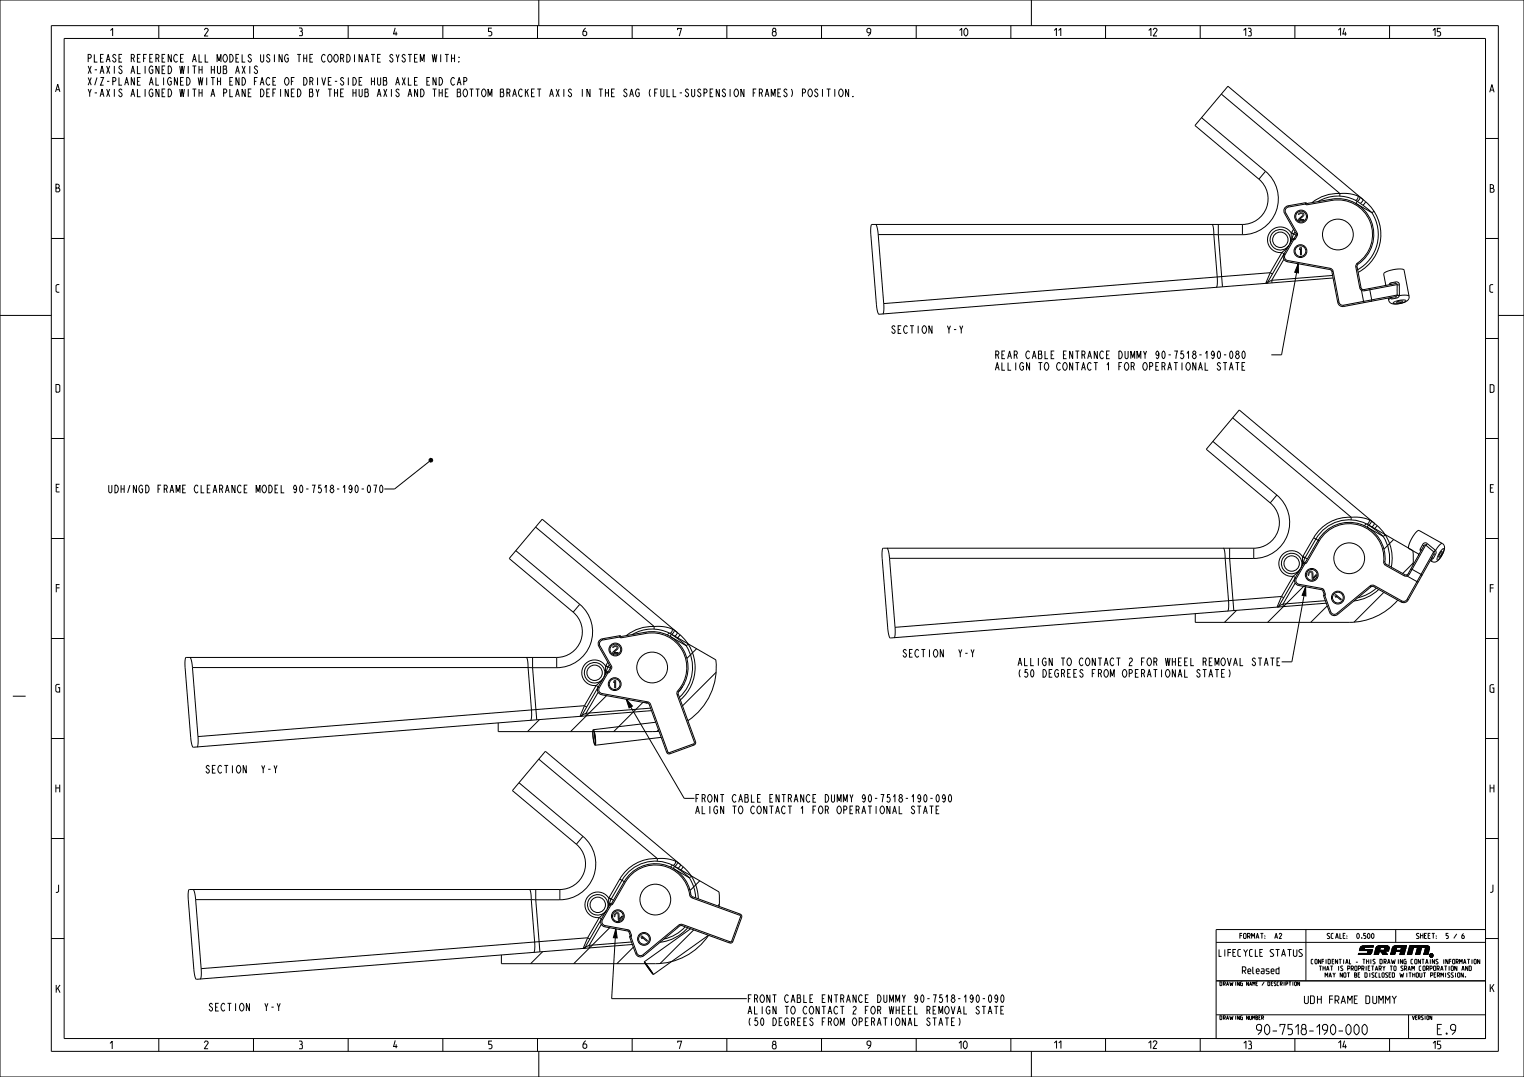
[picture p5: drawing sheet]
<svg xmlns="http://www.w3.org/2000/svg" width="594mm" height="420mm" viewBox="0 0 594 420" stroke-linecap="round" stroke-linejoin="round" font-family="sans-serif">
<g fill="none" stroke="#000" stroke-width=".39">
<path d="M0 0h594v420h-594zM210 0v10M402 0v10M20 10h564v400h-564zM25 15h554v390h-554zM61.9 10v5M98.8 10v5M135.7 10v5M172.6 10v5M209.5 10v5M246.4 10v5M283.3 10v5"/>
<path d="M320.2 10v5M357.1 10v5M394 10v5M430.9 10v5M467.8 10v5M504.7 10v5M541.6 10v5M476 36.7l46.3 38.8M20 54h5M468.3 45.9l25 20.9M579 54h5M490.7 69.9a10 10 0 0 1 2.9 11.1 10 10 0 0 1-9.3 6.5"/>
<path d="M490.7 69.9l-25-21 12.9-15.3 53.6 45M493.3 66.8a14 14 0 0 1 4.1 15.5 14 14 0 0 1-13.1 9.2M493.3 66.8l-2.6 3.1M508.8 79.6l.7 .3M508.8 79.6l-6.7 1.1M508.9 79l.2 .2M508.9 79l-.1 .6M508.9 79l-6.8 1.3M509.1 79.2l.3 .2M509.1 79.2l-.3 .4M509.4 79.4l.1 .5M519 77.7a14 14 0 0 1 15.4 8.5 14 14 0 0 1-5 16.8"/>
<path d="M519 77.7l-9.6 1.7M519 77.7l.1 .5M519.1 78.2a13.5 13.5 0 0 1 14.9 8.2 13.5 13.5 0 0 1-4.9 16.2M519.1 78.2l-9.6 1.7M522.3 75.5a16 16 0 0 0-10.9 3.5M522.3 75.5l3.7 .1 3.3 .9M522.3 75.5l-.1 1M528.2 78.1a15 15 0 0 0-14.5 .5M528.2 78.1l.7 .4M528.9 78.5l1.3 .8M528.9 78.5l-.4 .8 6.2 3.6M529.3 76.5a1.25 1.25 0 0 1-1.1 1.6"/>
<path d="M529.3 76.5l.8 .4M530.1 76.9l.2 .2a.89 .89 0 0 1 .8 1.4l-.9 .8M530.1 76.9l-.3 .9-.9 .7M530.2 79.3l1 .7M532.2 78.6a16.7 16.7 0 0 1-2.8 27.6M532.2 78.6l-1 1.4M20 93h5M341.3 87.5a6.2 6.2 0 0 1 1 4M342.3 91.5l2.1 26.9M342.3 91.5h130.8M472.4 87.5a4.5 4.5 0 0 1 .7 3.6v.4M473.1 91.5l1.4 17.6a3.3 3.3 0 0 1-.4 2.9"/>
<path d="M473.1 91.5h1.8M474.9 91.5h9.4M474.9 91.5l1.6 20.4M474.9 87.5v4M484.3 87.5h-144.5a4.4 4.4 0 0 0-.4 3.7l2.3 28.5a3.3 3.3 0 0 0 .9 2.9l177-14.2M484.3 87.5v4M499.6 98.5l.9 .5M499.6 98.5l-4.5 7.9M500.7 83.2l4.5 8M500.8 99.4l-.4-.3a2 2 0 0 0 1.4 3M500.8 99.4a1.5 1.5 0 0 0 1.1 2.2M501.1 83l-.4 .2"/>
<path d="M501.1 83l4.5 7.9M501.6 96.7l-2 1.8M501.7 96.6l-.1 .1M501.7 96.6h.1M501.8 96.5l-.1 .1M502 96.2l-.2 .3M502 96.2h.1M502.1 80.3a2 2 0 0 0-1.4 2.9M502.1 80.3v.4M502.1 80.7a1.5 1.5 0 0 0-1 2.3M502.3 95.8l-.3 .4M502.6 95.3a4 4 0 0 0-3.7-5.8 4 4 0 0 0-3.4 6 4 4 0 0 0 6.9 .2"/>
<path d="M503.2 94.2v.1M503.2 94.2h.1M503.3 90.9l-.1 3.3M503.3 90.9a5 5 0 0 0-8.8 .4 5 5 0 0 0 5.1 7.2M503.3 90.9l.9 .5M503.4 90.7l-.1 .2M503.4 90.7l1.7 1M503.9 93.1l.3 .4M503.9 93.1l-9.7 16.7M504.2 93l-.3 .1M504.2 93v.5M504.2 89.4l-.8 1.3"/>
<path d="M504.2 93.5l-3.4 5.9M504.4 92.9l-.2 .1M504.4 92.9l.5 .3M504.8 90.4l-1 1.8-.3 1.6M504.9 93.2l-.7 .3M505.2 91.7l.4 .2M505.2 91.7l-.8 1.2M505.2 91.2v.5M505.6 91.9l-.7 1.3M505.6 90.9v1M505.6 90.9l-.4 .3M506.4 83.1a1.01 1.01 0 0 1 1.3-.2 1.01 1.01 0 0 1 .4 1.3l-1.6 1.4h1.7v.3h-2.2v-.3l1.7-1.6a.71 .71 0 0 0-.5-.9 .71 .71 0 0 0-.8 .5h-.3z"/>
<path d="M506.9 96.4h.3v3h-.3v-2.5l-.4 .5zM531.2 80l3.5 2.9M534.7 82.9a15.7 15.7 0 0 1-5.5 22.3M535.5 82.4l-.8 .5M579 93h5M344.4 118.4l.1 1.2a3.2 3.2 0 0 1-.4 2.8M494.2 109.8l-.8 .5M494.2 109.8l.1 .1M494.3 109.9l-.4 .5-.5-.1M495.1 106.4l-150.7 12M495.1 106.4l.8 .5M495.1 106.4l-1.7 3.9"/>
<path d="M495.7 109.3l-1.4 .6M495.7 109.3l.1 1M500.4 101.1l-4.7 8.2M501.8 102.1l16.5 3M501.9 101.6l16.5 3M501.9 101.6l-.1 .5M518.3 105.1l.8 .8M518.4 104.6l.7 .3 .5 .9M518.4 104.6l-.1 .5M519.1 105.9l2.3 12M519.4 107.4l-23.7 1.9M519.6 105.8l-.5 .1"/>
<path d="M519.6 105.8l2.3 12M521.4 117.9a2 2 0 0 0 2.3 1.6M521.9 117.8a1.5 1.5 0 0 0 1.7 1.2M521.9 117.8l-.5 .1M523.6 119l.1 .5M528.4 104.1l1.6 8.1M528.9 104l-.5 .1M528.9 104l1.6 8.1M529.1 102.6l-.5 .5-.2 1M529.1 102.6l.3 .4M529.4 103l-.5 1M530 112.2l.6 1"/>
<path d="M530.5 112.1l.4 .7 .7 .1M530.5 112.1l-.5 .1M530.6 113.2l1.3 .2M530.6 113.2l1 4.8M530.9 112.8l-.3 .4M531.6 112.9l.3 .5M533.4 112.6l.5 .4 .8 4-.4 .5M540.1 111l-.5 .4M540.2 111.3l-.9-4.6a10.5 10.5 0 0 1 7.7-1.6l.3 .2 1.9 10.2M541.1 116.2l.1 .9M541.9 116.1l.1 .2M542 116.3l-.8 .8"/>
<path d="M542 116.3l.7 .3M542.1 116l-.1 .3M542.1 110.3l-.3 .7M542.1 110.3l-.7 .8M542.2 116l.5 .6M543.1 118l.7-.4a4.2 4.2 0 0 1 4.2-.3 6.4 6.4 0 0 1-4.8 1.1zM543.8 110l-1.7 .3M543.8 110v.6M543.8 110l1.2 .1 .4 1.1M543.8 110.6l.6 .1 .2 .3M543.8 110.6l-12.2 2.3M543.9 115.7l.3 .6"/>
<path d="M543.9 115.7l-20.2 3.8M544.2 116.3l-1.5 .3M544.3 117.9l.2-.2a1.84 1.84 0 0 1 2.2-.1l-.4 .2a1.99 1.99 0 0 1-2.1 .2zM544.6 115.1l.8 .2M544.6 115.1l-.7 .6M544.6 115.1h.1M544.6 115.1l.8 .1M544.6 115.1l-21 3.9M544.6 111v4.1M544.6 111l.8 .2M544.6 111l-12.7 2.4M545.4 111.2v4"/>
<path d="M545.4 115.3l-.4 .7-.8 .3M545.4 115.3a4.5 4.5 0 0 1 3.8 .2M545.4 115.2v.1M546.8 117.5h.1M549.2 115.5v.7a2.49 2.49 0 0 1-1.9 1.7 5.8 5.8 0 0 1-5.6 0l-.5-.8M0 123h20M20 132h5M579 132h5M584 123h10M20 171h5M472.7 172.1l25 21M480.4 162.9l46.3 38.8"/>
<path d="M579 171h5M495.1 196.1a10 10 0 0 1 3 11.1 10 10 0 0 1-9.4 6.6M495.1 196.1l-24.9-20.9 12.8-15.3 53.6 45M497.7 193.1a14 14 0 0 1 4.1 15.5 14 14 0 0 1-13.1 9.2M497.7 193.1l-2.6 3M20 210h5M201 214.7l25 21M208.8 205.5l46.2 38.8M345.7 213.8a6.2 6.2 0 0 1 1 3.9M346.7 217.7l2.2 26.9M346.7 217.7h130.8M476.8 213.8a4.5 4.5 0 0 1 .7 3.6v.3"/>
<path d="M477.5 217.7l1.4 17.7a3.3 3.3 0 0 1-.4 2.9M477.5 217.7l1.8 .1M479.3 217.8h9.4M479.3 217.8l1.6 20.3M479.3 213.8v4M488.7 213.8h-144.5a4.4 4.4 0 0 0-.4 3.6l2.3 28.6a3.3 3.3 0 0 0 .9 2.8l169.9-13.6M488.7 213.8v4M507.7 217.2l-.1 3.3M507.7 217.2a5 5 0 0 0-8.8 .4 5 5 0 0 0 5.1 7.1M507.7 217.2l.9 .4M507.8 217l-.1 .2M507.8 217l1.8 1"/>
<path d="M508.3 219.3l.3 .5M508.3 219.3l-9.7 16.8M508.6 219.3h-.3M508.6 219.3v.5M508.6 219.8l-3.3 5.8M508.8 219.2l-.2 .1M508.8 219.2l.5 .2M509.3 219.4l-.7 .4M512 209.7l2.2 1.3M512 209.7l-4.2 7.3M514.2 211a13.5 13.5 0 0 1 15.8-6.1 13.5 13.5 0 0 1 9.3 14.1M514.2 211l-4.9 8.4"/>
<path d="M526.7 201.7a16 16 0 0 0-14.7 8M526.7 201.7l3.7 .1 3.3 .9M526.7 201.7l-.1 1M532.6 204.3a15 15 0 0 0-19.7 5.9l-4.5 7.7-.5 2.1M532.6 204.3l.8 .4M533.4 204.7l1.2 .9M533.4 204.7l-.5 .9 6.2 3.6M533.7 202.7l.8 .4M533.7 202.7a1.25 1.25 0 0 1-1.1 1.6M534.5 203.1l.2 .2a.89 .89 0 0 1 .8 1.4l-.9 .9M534.5 203.1l-.3 1-.8 .6M534.6 205.6l1 .7"/>
<path d="M535.6 206.3l3.5 2.9M536.6 204.9a16.7 16.7 0 0 1 5.7 16.3M536.6 204.9l-1 1.4M539.1 209.2a15.7 15.7 0 0 1 2.2 11.4M539.3 219l.3 1 .5 .5M539.3 219l.5 .1M539.8 219.1a14 14 0 0 0-9.6-14.7 14 14 0 0 0-16.5 6.3l-4.9 8.5M539.8 219.1l.5 1M540 208.6l-.9 .6M552.8 216l.1 .6M553.6 214l.3 .7M553.6 214l.1 1"/>
<path d="M554.4 212.5l-.8 1.5M554.4 212.5l.5 .4M554.9 212.9l-6 10.8M555.7 212.6l3.1 2.6M555.7 212.6l-.3-.1-.5 .4M555.7 212.6l-6.3 11.2M556.4 212l3.1 2.6M556.4 212l-.7 .6M556.4 212l-1.1-.3-.9 .8M557.5 218.6l.7 .4M557.9 217.9l.2 .1M558 217.7l.1 .3"/>
<path d="M558.1 218l.1 1M558.8 217.6l-.8 .1M558.8 217.6l-.7 .4M558.8 215.2h.1M558.8 215.2l-10.4 18.6M558.8 215.2l.1 .9M558.9 216.1l.6 .1M558.9 216.1l-10.1 17.9M559.5 214.6v.1M559.5 214.6l-.7 .6M559.5 216.2l-.7 1.4M559.5 214.7l-.7 .5"/>
<path d="M559.5 214.7l.2 .8-.2 .7M560.8 217.3h.1M562 214.3a.44 .44 0 0 1 .6-.4 .44 .44 0 0 1 .2 .8l-1 2.1-1.1 1.4a.41 .41 0 0 1-.7 0 .41 .41 0 0 1 .2-.6l.8-1.8zM562.1 215.1l-.9 .8-.4 1.4M562.1 215.1h.1M562.1 215.1l-.4 1.3-.9 .9M562.2 211.9l.1 .1a2.07 2.07 0 0 1 .5 2.7 5.8 5.8 0 0 1-3.8 4.5l-.8-.2M562.2 211.9l-9.4-5a10.4 10.4 0 0 0-3.8 6.9l4.1 2.4M562.2 211.9a4.1 4.1 0 0 0-2.7 2.8M579 210h5M223.4 238.7a10 10 0 0 1 3 11.1 10 10 0 0 1-9.4 6.6M223.4 238.7l-24.9-20.9 12.8-15.3 53.7 45"/>
<path d="M226 235.7a14 14 0 0 1 4.1 15.5 14 14 0 0 1-13.1 9.2M226 235.7l-2.6 3M498.6 236.1l.1 .1M498.6 236.1l-.8 .4M498.7 236.2l-.4 .5-.5-.2M499.5 232.6l-150.6 12M499.5 232.6l.9 .5M499.5 232.6l-1.7 3.9M500.1 235.6l-1.4 .6M500.1 235.6l.1 1M504 224.7l.9 .5M504 224.7l-4.5 7.9"/>
<path d="M504.8 227.4l-4.7 8.2M505.3 225.6l-.5-.2a2 2 0 0 0 1.4 2.9M505.3 225.6a1.5 1.5 0 0 0 1 2.2M506 223l-2 1.7M506.1 222.9l-.1 .1M506.1 222.9h.1M506.1 222.8v.1M506.1 222.8h.1M506.2 222.8h-.1M506.2 228.3l9 1.7M506.2 222.7v.1M506.2 222.7h.1"/>
<path d="M506.3 227.8l9 1.7M506.3 227.8l-.1 .5M506.6 222.2l-.4 .5M506.6 222.2h.1M507 221.6a4 4 0 0 0-3.7-5.8 4 4 0 0 0-3.4 5.9 4 4 0 0 0 6.9 .3l-.2 .2M507.6 220.5h.1M510.3 223.1l.9-.4 .4 .4 .2 2.3 1.1-1.3 .3 .2-1.5 1.7-.2-.2-.1-2.4a.71 .71 0 0 0-1-.1 .71 .71 0 0 0-.2 .9l-.2 .3-.2-.6zM515.2 230l.4 .3M515.3 229.5l.7 .6M515.3 229.5l-.1 .5M515.6 230.3l.5 1.4M515.8 232.2l.6 .1"/>
<path d="M515.8 232.2l2.4 6.6M516 232l-.2 .2M516 232l.4 .3M516 230.1l-.4 .2M516 230.1l.5 1.4M516.1 231.7l-.1 .3M516.4 232.3l2.3 6.3M516.5 231.5l-.1 .8M516.5 231.5l-.4 .2M516.6 234.3l-16.5 1.3M518.2 238.8a2 2 0 0 0 3.2 .8M518.7 238.6a1.5 1.5 0 0 0 2.3 .6"/>
<path d="M518.7 238.6l-.5 .2M520.5 231.8l2.3 1.9-.2 .3-1.9-1.6 .1 .6-.4-.3zM521 239.2l.4 .4M534 228.5l-13 10.7M534 228.5l.3 .4M534.3 228.9l-12.9 10.7M535.4 228.8l-1.1 .1M535.4 228.8l10.7 6M535.7 228.4l-.7-.2-1 .3M535.7 228.4l10.7 5.9M535.7 228.4l-.3 .4M536.5 229.4a15.7 15.7 0 0 1-7.2 3.7"/>
<path d="M537.4 229.9a16.8 16.8 0 0 1-9.7 4.5M540.1 220.5l7.2 4M540.3 220.1l7.2 4M540.3 220.1l-.2 .4M546.4 234.3l-.3 .5M547.3 224.5l1.1 .2M547.5 224.1l.8 .1M547.5 224.1l-.2 .4M548.3 224.2l.1 .5M548.4 233.8a1.5 1.5 0 0 1-2 .5M548.4 233.8l.4 .2M548.4 224.7l4.3 2.4"/>
<path d="M548.8 234l-1.2 1-1.5-.2M548.9 223.7l-.6 .5M548.9 223.7l.5 .1M549.4 223.8l-1 .9M549.8 222.1l.6-.1 3.5 2 .2 .6M20 249h5M74 256.4a6.2 6.2 0 0 1 1 3.9M205.1 256.4a4.5 4.5 0 0 1 .7 3.6v.3M207.6 256.4v4M217 256.4h-144.5a4.4 4.4 0 0 0-.4 3.6l2.3 28.6a3.3 3.3 0 0 0 .9 2.8l178.6-14.3M217 256.4v4M233.4 252.1l4.5 7.9"/>
<path d="M233.8 251.8l-.4 .3M233.8 251.8l4.5 8M234.8 249.1a2 2 0 0 0-1.4 3M234.8 249.1l.1 .5M234.9 249.6a1.5 1.5 0 0 0-1.1 2.2M236 259.8l-.1 3.2M236 259.8a5 5 0 0 0-8.7 .4 5 5 0 0 0 5.1 7.1M236 259.8l.9 .4M236.1 259.6l-.1 .2M236.1 259.6l1.8 1M236.9 258.2l-.8 1.4M237.5 259.2l-1 1.9-.3 1.5"/>
<path d="M238.3 259.8v1M238.3 259.8l-.4 .2M239.1 252a1.01 1.01 0 0 1 1.3-.2 1.01 1.01 0 0 1 .4 1.3l-1.6 1.4h1.8v.3h-2.3v-.3l1.8-1.6a.71 .71 0 0 0-.5-.9 .71 .71 0 0 0-.9 .5h-.3zM241.5 248.4l.7 .3M241.5 248.4l-6.6 1.2M241.6 247.9l.3 .2M241.6 247.9l-.1 .5M241.6 247.9l-6.8 1.2M241.9 248.1l.2 .1M241.9 248.1l-.4 .3M242.1 248.2l.1 .5M251.8 246.5a14 14 0 0 1 14.6 7 14 14 0 0 1-1.8 16.2"/>
<path d="M251.8 246.5l-9.7 1.7M251.8 246.5v.5M251.8 247a13.5 13.5 0 0 1 14.2 6.8 13.5 13.5 0 0 1-1.8 15.6M251.8 247l-9.6 1.7M255 244.3a16 16 0 0 0-10.9 3.6M255 244.3l3.8 .1 3.2 .9M255 244.3l-.1 1M261 246.9a15 15 0 0 0-14.5 .6M261 246.9l.7 .4M261.7 247.3l1.2 .9M261.7 247.3l-.5 .9 6.2 3.6M262 245.3l.8 .4"/>
<path d="M262 245.3a1.25 1.25 0 0 1-1 1.6M262.8 245.7l.2 .2a.89 .89 0 0 1 .8 1.4l-.9 .9M262.8 245.7l-.3 1-.8 .6M262.9 248.2l1 .7M263.9 248.9l3.5 2.9M265 247.5a16.8 16.8 0 0 1 .2 25.5M265 247.5l-1.1 1.4M267.4 251.8a15.7 15.7 0 0 1-2.6 20.1M268.3 251.3l-.9 .5M348.9 244.6v1.2a3.2 3.2 0 0 1-.4 2.9M579 249h5M5 271.5h5"/>
<path d="M75 260.3l2.2 26.9M75 260.3h130.8M205.8 260.3l1.4 17.7a3.3 3.3 0 0 1-.4 2.9M205.8 260.3l1.8 .1M207.6 260.4h9.4M207.6 260.4l1.6 20.3M226.9 278.7l.2 .1M226.9 278.7l-.7 .4M227.1 278.8l-.5 .5-.4-.2M227.8 275.2l-150.6 12M227.8 275.2l.9 .5M227.8 275.2l-1.6 3.9"/>
<path d="M228.4 278.2l-1.3 .6M228.4 278.2l.1 1M232.4 267.3l.8 .5M232.4 267.3l-4.6 7.9M233.1 270l-4.7 8.2M233.6 268.2l-.5-.2a2 2 0 0 0 1.4 2.9M233.6 268.2a1.5 1.5 0 0 0 1 2.2M234.4 265.4l-2 1.9M234.5 265.4h-.1M234.5 265.4h.1M234.5 270.9l17.2 3.2M234.6 270.4l17.2 3.2"/>
<path d="M234.6 270.4l-.1 .5M234.8 265.1l-.3 .3M234.8 265v.1M235.1 264.6l-.3 .4M235.3 264.2a4 4 0 0 0-3.6-5.8 4 4 0 0 0-3.4 5.9 4 4 0 0 0 6.8 .2M235.9 263.1h.1M235.9 263h.1M236.6 261.9l.3 .5M236.6 261.9l-9.7 16.8M236.9 261.9h-.3M236.9 261.9v.5M236.9 262.4l-3.3 5.8"/>
<path d="M237.2 261.8l-.3 .1M237.2 261.8l.4 .2M237.6 262l-.7 .4M237.9 260.5l.4 .3M237.9 260.5l-.7 1.3M237.9 260v.5M238.3 260.8l-.7 1.2M239.6 265.3h.4v3h-.4v-2.5l-.4 .4zM251.7 274.1l.6 .1M251.8 273.6l.5 .1M251.8 273.6l-.1 .5M252.3 274.2l.8 .6"/>
<path d="M252.3 273.7l.8 .3 .5 .7M252.3 273.7v.5M253.1 274.8l6.7 18.6M253.6 274.7l-.5 .1M253.6 274.7l6.7 18.5M253.6 276.2l-25.2 2M263.9 270.9l6.7 18.5M264.2 269.4l-.4 .7 .1 .8M264.2 269.4l.4 .3M264.4 270.7l-.5 .2M264.4 270.7l6.7 18.6M264.6 269.7l-.2 1"/>
<path d="M20 288h5M77.2 287.2v1.2a3.2 3.2 0 0 1-.4 2.9M210 296l46.2 38.8M231.2 284.6v.1a12.5 12.5 0 0 0 .7 5.9h.1M231.2 284.6a10.8 10.8 0 0 1 .9 5.9l-.1 .1M231.2 285h.1a9.7 9.7 0 0 1 .6 5.2 10 10 0 0 1-.7-5.2zM231.7 285.9l.4 3.4M232 290.1v.1M255.6 281.7l-24.4 2.9M257.7 287.5l-25.7 3.1M259.8 293.4l.6 .5 .7 .1M260.3 293.2l.6 .3"/>
<path d="M260.3 293.2l-.5 .2M260.9 293.5l.2 .5M270.3 290.1l-9.4 3.4M270.3 290.1l.2 .4M270.5 290.5l-9.4 3.5M270.6 289.4l-.3 .7M271.1 289.3a1 1 0 0 1-.6 1.2M271.1 289.3l-.5 .1M579 288h5M202.3 305.2l24.9 21M20 327h5M224.6 329.2a10 10 0 0 1 3 11.1 10 10 0 0 1-9.4 6.6"/>
<path d="M224.6 329.2l-24.9-20.9 12.9-15.3 53.6 45M227.2 326.2a14 14 0 0 1 4.2 15.5 14 14 0 0 1-13.2 9.2M227.2 326.2l-2.6 3M256.2 334.8a16 16 0 0 0-14.6 8M256.2 334.8l3.8 .1 3.2 .9M256.2 334.8v1M262.2 337.4a15 15 0 0 0-19.8 5.9l-4.4 7.8-.5 2M262.2 337.4l.7 .4M262.9 337.8l1.2 .9M262.9 337.8l-.5 .9 6.3 3.6M263.2 335.8l.8 .4M263.2 335.8a1.25 1.25 0 0 1-1 1.6"/>
<path d="M264 336.2l.3 .2a.89 .89 0 0 1 .7 1.4l-.9 .9M264 336.2l-.3 1-.8 .6M264.1 338.7l1.1 .7M265.2 339.4l3.5 2.9M266.2 338a16.8 16.8 0 0 1 6 12.5M266.2 338l-1 1.4M579 327h5M75.3 346.9a6.2 6.2 0 0 1 1 3.9M76.3 350.8l2.1 26.9M76.3 350.8h130.8M206.4 346.9a4.5 4.5 0 0 1 .7 3.6v.3M207.1 350.8l1.4 17.7a3.3 3.3 0 0 1-.5 2.9"/>
<path d="M207.1 350.8l1.7 .1M208.8 350.9h9.4M208.8 350.9l1.6 20.3M208.8 346.9v4M218.2 346.9h-144.4a4.4 4.4 0 0 0-.4 3.6l2.3 28.6a3.3 3.3 0 0 0 .9 2.8l169.9-13.6M218.2 346.9v4M233.6 357.8l.9 .5M233.6 357.8l-4.6 7.9M234.8 358.7l-.4-.2a2 2 0 0 0 1.3 2.9M234.8 358.7a1.5 1.5 0 0 0 1 2.2M235.7 355.9l-2.1 1.9M235.7 355.9h.1"/>
<path d="M235.8 355.8l-.1 .1M235.8 355.8h.1M236.2 355.3l-.4 .5M236.2 355.3h.1M236.3 355.1l-.1 .2M236.6 354.7a4 4 0 0 0-3.7-5.8 4 4 0 0 0-3.4 5.9 4 4 0 0 0 6.8 .2M237.2 353.6h.1M237.3 350.3l-.1 3.3M237.3 350.3a5 5 0 0 0-8.8 .4 5 5 0 0 0 5.1 7.1M237.3 350.3l.8 .4M237.4 350.1l-.1 .2M237.4 350.1l1.7 1"/>
<path d="M237.9 352.4l.3 .5M237.9 352.4l-9.7 16.8M238.1 352.4h-.2M238.1 352.4l.1 .5M238.2 352.9l-3.4 5.8M238.4 352.3l-.3 .1M238.4 352.3l.4 .2M238.8 352.5l-.6 .4M239.8 356.2l.9-.4 .5 .4 .1 2.3 1.2-1.3 .2 .2-1.4 1.7-.3-.2-.1-2.4a.71 .71 0 0 0-1-.1 .71 .71 0 0 0-.2 1l-.2 .2-.2-.6zM241.6 342.8l2.1 1.3M241.6 342.8l-4.2 7.3M243.7 344.1a13.5 13.5 0 0 1 14.3-6.5 13.5 13.5 0 0 1 10.8 11.4"/>
<path d="M243.7 344.1l-4.9 8.4M268.7 342.3a15.7 15.7 0 0 1 2.5 7.9M268.8 349l.3 .7 .7 .5M269.3 348.9a14 14 0 0 0-11.2-11.8 14 14 0 0 0-14.8 6.7l-4.9 8.5M269.3 348.9l.6 .8M269.3 348.9l-.5 .1M269.5 341.8l-.8 .5M269.8 350.2l18.5 6.7M269.9 349.7l18.6 6.8M269.9 349.7l-.1 .5M288.3 356.9l.3 .7M288.5 356.5l.5 .5 .1 .7"/>
<path d="M288.5 356.5l-.2 .4M288.6 357.6l.5 .1M288.6 357.6l-3.4 9.4M289.1 357.7l-3.4 9.4M20 366h5M78.4 377.7l.1 1.2a3.2 3.2 0 0 1-.5 2.9M228.2 369.2l.1 .1M228.2 369.2l-.8 .4M228.3 369.3l-.5 .5-.4-.2M229 365.7l-150.6 12M229 365.7l.9 .5M229 365.7l-1.6 3.9"/>
<path d="M229.6 368.7l-1.3 .6M229.6 368.7l.1 1M234.4 360.5l-4.8 8.2M235.7 361.4l9 1.7M235.8 360.9l9 1.7M235.8 360.9l-.1 .5M244.7 363.1l.4 .3M244.8 362.6l.8 .6M244.8 362.6l-.1 .5M245.1 363.4l.5 1.4M245.4 365.3l.5 .1M245.4 365.3l2.4 6.6"/>
<path d="M245.5 365.1l-.1 .2M245.5 365.1l.4 .3M245.6 363.2l-.5 .2M245.6 363.2l.5 1.4M245.6 364.8l-.1 .3M245.9 365.4l2.3 6.3M246.1 364.6l-.2 .8M246.1 364.6l-.5 .2M246.1 367.4l-16.5 1.3M247.8 371.9a2 2 0 0 0 3.1 .8M248.2 371.7a1.5 1.5 0 0 0 2.4 .6M248.2 371.7l-.4 .2"/>
<path d="M250.1 364.9l2.3 1.9-.2 .3-2-1.6 .1 .6-.3-.3zM250.6 372.3l.3 .4M251.1 375.1l3.6 4.9M251.3 375.4l3.1 4.3zM264 361.2l-13.4 11.1M264 361.2l.4 .4M264.4 361.6l-13.5 11.1M264.5 360.8l-.5 .4M264.5 360.8l.3 .4M264.8 361.2l-.4 .4M265.8 361l-1 .2M265.8 361l18.6 6.7"/>
<path d="M266 360.5h-.8l-.7 .3M266 360.5l18.6 6.8M266 360.5l-.2 .5M267.1 361.4a15.7 15.7 0 0 1-8.3 4.8M268.1 361.8a16.7 16.7 0 0 1-10.8 5.7M269.2 362.2l-18.1 12.9M276.1 364.7l-21.4 15.3M284.6 367.3l-.2 .4M285.2 367l-.6 .3M285.2 367l.5 .1M285.7 367.1a1 1 0 0 1-1.3 .6M474 367.5h105"/>
<path d="M509 362.5v20M529.5 372.2h4.4zM529.5 372.2l4.6-.1zM529.5 372.2l4.7-.2zM529.5 372.2l4.8-.3zM529.5 372.2l3.4-.4 1.4 .1zM529.5 372.2h4.2zM529.6 371.8h3.3l-3.4 .4zM529.9 370.5l5-.1zM529.9 370.5l3.3 .2zM529.9 370.5l5-.1-1.7 .3zM529.9 370.5h5"/>
<path d="M530.1 370l1.8-.6-.2 1zM530.1 370l1.6 .4-1.8 .1zM530.1 369.8l1.8-.4zM530.2 369.5l1.7-.1-1.8 .4zM530.3 369.3l5-.3zM530.3 369.3l1.6 .1-1.7 .1zM530.3 369.2h5M530.4 369.3l.8-.3h4.1l-.1 .4h-3.3l-.2 1h3.2l-.5 1.4-.8 .4h-4.1l.1-.4h3.3l.3-1.1h-3.3zM530.5 369.2l4.8-.2zM530.5 369.2l4.8-.2-5 .3zM530.7 369.1l4.6-.1zM530.7 369h4.6"/>
<path d="M530.9 369h4.4zM531.9 369.4l3.4-.4-.1 .4zM532.9 371.8l1.7-.2-.1 .2zM532.9 371.8l1.8-.5-.1 .3zM532.9 371.8h1.6zM533.2 370.7l1.7-.3-.2 .9zM533.2 370.7l1.5 .6-1.8 .5zM533.9 372.2h-4.4M534.3 372.1l-4.8 .1M534.9 370.5l-5 .1M535.6 372.2l2-1.2zM535.6 372.2l2.1-1.4z"/>
<path d="M535.6 372.2l2.1-1.6zM535.6 372.2l2.3-2.2-.2 .6zM535.6 372.2l1.9-1-.2 1zM536.3 369.9l1.7-.5-.1 .6zM536.3 369.9l1.6 .1-2.3 2.2zM536.3 369.6l1.7-.2-1.7 .5zM536.5 369.4l4.9-.1zM536.5 369.4h1.5l-1.7 .2zM536.5 369.4h4.9M536.5 369.3h4.9M536.6 369.3l.8-.4 3.7 .2 .4 .6-.3 1.2h-1.5l1.1 1.3h-1.7l-1.3-1.5-.5 1.5h-1.7zM536.6 369.2l4.6-.1z"/>
<path d="M536.6 369.2h4.7zM536.6 369.2h4.7l-4.8 .2zM536.6 369.1h4.6M536.6 369.2h4.7M536.8 369.1h4.3zM536.8 369.1h4.4zM536.8 369h4.3M537.1 369h3.8zM537.1 369l4 .1zM537.3 368.9h3.4zM537.3 368.9l3.6 .1zM537.3 368.9l3.6 .1"/>
<path d="M537.7 370.6h.9zM537.7 370.6l.1 .1zM537.8 370.8h.1M537.8 370.7l1.8-.1 .1 .3zM537.8 370.7l1.9 .2-1.5 .3zM537.8 370.7l1.8-.1zM538 369.4l3.4-.1zM538 369.4h1.9l-.3 1.2h-1.9zM538.2 371.2l1.5-.3-.7 1.2zM538.9 369.4l2.5-.1zM539.2 372.2h1.6zM539.2 372.2h.5z"/>
<path d="M539.6 370.6l1.7-.2-1.6 .5zM539.7 370.9l1.6-.5-.1 .5zM539.7 370.9l-.6 1.2zM539.7 370.9l-.6 1.3zM539.7 370.9l1.1 1.3h-1.6zM539.7 369.4l1.7-.1zM539.8 370l1.7-.3zM539.8 370l1.6-.5zM539.8 370l1.6-.1-.1 .5zM539.8 370l1.5 .4-1.7 .2zM539.8 369.4l1.6-.1zM539.9 369.4l1.5 .1z"/>
<path d="M539.9 369.4l1.5 .1-1.6 .5zM542 372.2h1.5zM542 372.2l1.6-.1zM542 372.2l1.7-.2zM542 372.2l1.8-.4-.1 .2zM542 372.2l1.9-.9-.1 .5zM542 372.2l1.9-1.1zM542 372.2l2-1.2zM542 372.2l2.1-1.6-.1 .4zM542 372.2l2.3-2.2-.2 .6zM542 372.2h1.3zM542 372.2h.9z"/>
<path d="M542.6 369.8l1.8-.4-.1 .6zM542.6 369.8l1.7 .2-2.3 2.2zM542.8 369.5l1.6-.1-1.8 .4zM542.9 369.3l1.5 .1-1.6 .1zM542.9 369.3l5.2-.3zM542.9 369.1h5.2M543 369.2l.6-.2h4.5l-.8 3.2h-1.7l.4-1.2-2.1 .2a.87 .87 0 0 1-1.1 1h-.8zM543.1 369.1l5-.1zM543.1 369h5M543.3 369h4.8zM543.5 369h4.6zM543.7 369h4.4z"/>
<path d="M543.7 369h4.4M544 371l2-.4zM544 371l2-.4v.4zM544 370.8h2M544 362.5v5M544.1 370.6h1l-1.1 .4zM544.4 369.4l3.7-.4zM544.4 369.4h1.9l-.3 1.2h-1.9zM545.3 369.4l2.8-.4zM546 371l2-1.3-2.4 2.5zM546 370.6l2-.9-2 1.3zM546.1 369.4l2-.4z"/>
<path d="M546.2 370l1.8-.3-2 .9zM546.2 369.4l1.9-.4zM546.3 369.4l1.8-.4-.1 .7zM546.3 369.4l1.7 .3-1.8 .3zM548 369.7l-.7 2.5h-1.7zM549.4 368.9h7.1zM549.4 368.9h7.1l-5.6 .5zM549.4 368.9l1.5 .5-2.3 2.8zM549.4 368.9l7.3 .1 .5 .8-.6 2.4h-1.7l.8-2.8h-1.6l-.7 2.8h-1.6l.7-2.8h-1.6l-.7 2.8h-1.6zM549.4 368.9h7.1M550.9 369.4h6.2zM550.9 369.4l6.1-.2 .1 .2z"/>
<path d="M550.9 369.4l6.1-.2zM550.9 369.4l6-.3zM550.9 369.4l5.8-.4zM550.9 369.4l-.7 2.8h-1.6zM550.9 369.4h6.2M550.9 369.3h6.2M552.5 369.4h4.6zM552.5 369.4h1.6l-2.3 2.8zM554.1 369.4h3zM554.1 369.4l-.7 2.8h-1.6zM555.7 369.4h1.4l.1 .3zM555.7 369.4l1.5 .3-2.3 2.5z"/>
<path d="M557.1 370l-.5 2.2h-1.7zM557.1 370l-2.2 2.2zM557.2 369.7l-2.3 2.5zM557.3 372.5h.1M557.2 372.7h.1M557.3 372.4h.1M557.2 372.6h.1M557.3 372.7h.1M557.2 372.8h.1M557.4 372.3h.1M557.2 372.5h.1M557.3 372.8h.1"/>
<path d="M557.3 372.9h.1M557.2 372.4h.1M557.4 372.8h.1M557.3 373h.1M557.5 372.2h.1M557.3 372.3h.1M557.4 372.9h.1M557.4 373h.1M557.4 372.2h.1M557.6 372.1h.1M557.3 372.2h.1M557.5 373h.1"/>
<path d="M557.4 373.1h.1M557.4 372.1h.3zM557.4 372.1h.2zM557.4 373.1h.2zM557.5 372.1l.4-.1zM557.5 372.1l.3-.1zM557.5 373.1h.2zM557.5 373.1h.3zM557.6 372h.5zM557.6 373.2h.3zM557.6 373.2l.6-.1zM557.6 373.2h.5z"/>
<path d="M557.7 372.3h.2zM557.7 372.3v.6zM557.7 372.3h.4v.6l-.2-.3-.2 .3zM557.7 372h.4zM557.7 372l.3-.1zM557.7 373.2h.4zM557.8 372.4h.3zM557.8 372.5h.1M557.8 372.5l-.1 .4zM557.8 372.4l-.1 .5zM557.8 372.4l.3-.1zM557.8 372.4l.2-.1z"/>
<path d="M557.8 372.4l.2 .1zM557.8 372.6h.3zM557.8 372.6h.2zM557.8 372.6l.3-.1zM557.8 372.6l-.1 .3zM557.9 371.9h.1M557.8 373.2h.3zM557.9 373.2h.1M557.9 372.5h.1M557.9 372h.2zM557.9 373.2l.3-.1zM557.9 372.6h.1"/>
<path d="M557.9 372.4h.1M558.1 372.6h.1M558 372.6h.1M558 372.5h.1M558.1 372.5h.1M558 372l.2 .1zM558 373.1h.2zM558 372.4h.1M558 372.7h.1M558.1 372.4h.1M558 372.9h.1M558.1 372.7h.1"/>
<path d="M558 372.8h.1M558.1 372.9h.1M558.1 372.8h.1M558 373.1h.3zM558 372.1h.2zM558.1 373.1h.2zM558.1 372.1h.2zM558.2 373.1h.1M558.3 373h.1M558.3 372.1h.1M558.3 372.2h.1M558.4 373h.1"/>
<path d="M558.3 372.3h.1M558.4 372.2h.1M558.4 372.3h.1M558.5 372.9h.1M558.5 372.3h.1M558.4 372.4h.1M558.5 372.8h.1M558.3 372.9h.1M558.5 372.4h.1M558.4 372.5h.1M558.5 372.7h.1M558.4 372.8h.1"/>
<path d="M558.5 372.6h.1M558.4 372.7h.1M558.5 372.5h.1M579 366h5M579 362.5h-105v42.5M474 382.5h105M474 395.7h105M549 395.7v9.3M61.9 405v5M98.8 405v5M135.7 405v5M172.6 405v5"/>
<path d="M209.5 405v5M210 410v10M246.4 405v5M283.3 405v5M320.2 405v5M357.1 405v5M394 405v5M402 410v10M430.9 405v5M467.8 405v5M504.7 405v5M541.6 405v5"/>
<circle cx="499" cy="93.5" r="3"/>
<circle cx="506.9" cy="97.9" r="2.1"/>
<circle cx="506.9" cy="97.9" r="2.5"/>
<circle cx="507.1" cy="84.4" r="2.1"/>
<circle cx="507.1" cy="84.4" r="2.5"/>
<circle cx="521.5" cy="91.5" r="6"/>
<circle cx="503.4" cy="219.8" r="3"/>
<circle cx="525.9" cy="217.7" r="6"/>
<circle cx="511.3" cy="224.2" r="2.1"/>
<circle cx="511.3" cy="224.2" r="2.5"/>
<circle cx="521.5" cy="233.1" r="2.1"/>
<circle cx="521.5" cy="233.1" r="2.5"/>
<circle cx="239.8" cy="253.3" r="2.1"/>
<circle cx="239.8" cy="253.3" r="2.5"/>
<circle cx="231.8" cy="262.4" r="3"/>
<circle cx="239.6" cy="266.8" r="2.1"/>
<circle cx="239.6" cy="266.8" r="2.5"/>
<circle cx="254.2" cy="260.3" r="6"/>
<circle cx="233" cy="352.9" r="3"/>
<circle cx="240.8" cy="357.3" r="2.1"/>
<circle cx="240.8" cy="357.3" r="2.5"/>
<circle cx="255.4" cy="350.8" r="6"/>
<circle cx="251" cy="366.2" r="2.1"/>
<circle cx="251" cy="366.2" r="2.5"/>
<circle cx="557.9" cy="372.6" r=".56"/>
<circle cx="557.9" cy="372.6" r=".65"/>
</g>
<g fill="#000">
<path d="M530.1 370l1.6 .4-1.8 .1zM530.1 369.8l1.8-.4zM530.3 369.3l1.6 .1-1.7 .1zM530.2 369.5l1.7-.1-1.8 .4zM530.1 370l1.8-.6-.2 1zM533.2 370.7l1.5 .6-1.8 .5zM532.9 371.8l1.7-.2-.1 .2zM532.9 371.8h1.6zM532.9 371.8l1.8-.5-.1 .3zM533.2 370.7l1.7-.3-.2 .9zM536.3 369.9l1.6 .1-2.3 2.2zM536.5 369.4h1.5l-1.7 .2z"/>
<path d="M536.3 369.6l1.7-.2-1.7 .5zM535.6 372.2l2-1.2zM535.6 372.2l1.9-1-.2 1zM535.6 372.2l2.1-1.4zM535.6 372.2l2.3-2.2-.2 .6zM535.6 372.2l2.1-1.6zM537.8 370.7l1.8-.1 .1 .3zM537.7 370.6l.1 .1zM536.3 369.9l1.7-.5-.1 .6zM537.8 370.7l1.9 .2-1.5 .3zM538.2 371.2l1.5-.3-.7 1.2zM537.7 370.6h.9z"/>
<path d="M539.7 370.9l-.6 1.2zM539.7 370.9l-.6 1.3zM539.2 372.2h.5zM539.8 370l1.5 .4-1.7 .2zM539.6 370.6l1.7-.2-1.6 .5zM537.8 370.7l1.8-.1zM539.7 370.9l1.1 1.3h-1.6zM539.7 369.4l1.7-.1zM539.9 369.4l1.5 .1-1.6 .5zM539.8 369.4l1.6-.1zM539.2 372.2h1.6zM539.7 370.9l1.6-.5-.1 .5z"/>
<path d="M539.9 369.4l1.5 .1zM539.8 370l1.7-.3zM539.8 370l1.6-.1-.1 .5zM539.8 370l1.6-.5zM542.6 369.8l1.7 .2-2.3 2.2zM542.9 369.3l1.5 .1-1.6 .1zM542.8 369.5l1.6-.1-1.8 .4zM542 372.2h.9zM542 372.2h1.5zM542 372.2h1.3zM542 372.2l1.6-.1zM542 372.2l1.7-.2z"/>
<path d="M542 372.2l1.8-.4-.1 .2zM542 372.2l1.9-.9-.1 .5zM542 372.2l1.9-1.1zM542 372.2l2-1.2zM542 372.2l2.1-1.6-.1 .4zM542 372.2l2.3-2.2-.2 .6zM544.1 370.6h1l-1.1 .4zM542.6 369.8l1.8-.4-.1 .6zM546 371l2-1.3-2.4 2.5zM546 370.6l2-.9-2 1.3zM546.3 369.4l1.7 .3-1.8 .3zM546.2 370l1.8-.3-2 .9z"/>
<path d="M546.2 369.4l1.9-.4zM548 369.7l-.7 2.5h-1.7zM546.3 369.4l1.8-.4-.1 .7zM549.4 368.9l1.5 .5-2.3 2.8zM550.9 369.4l-.7 2.8h-1.6zM552.5 369.4h1.6l-2.3 2.8zM554.1 369.4l-.7 2.8h-1.6zM555.7 369.4l1.5 .3-2.3 2.5zM549.4 368.9h7.1l-5.6 .5zM550.9 369.4l5.8-.4zM550.9 369.4l6-.3zM555.7 369.4h1.4l.1 .3z"/>
<path d="M557.1 370l-2.2 2.2zM557.1 370l-.5 2.2h-1.7zM557.2 369.7l-2.3 2.5zM557.4 372.1h.3zM557.5 372.1l.4-.1zM557.4 373.1h.2zM557.6 372h.5zM557.5 373.1h.3zM557.4 372.1h.2zM557.7 372.3v.6zM557.7 372l.3-.1zM557.6 373.2h.5z"/>
<path d="M557.5 373.1h.2zM557.8 372.4h.3zM557.8 372.4l-.1 .5zM557.8 372.6h.3zM557.8 372.5l-.1 .4zM557.8 372.6l-.1 .3zM557.7 373.2h.4zM557.5 372.1l.3-.1zM557.9 372h.2zM557.6 373.2h.3zM557.6 373.2l.6-.1zM557.7 372.3h.2z"/>
<path d="M558 373.1h.2zM557.9 373.2l.3-.1zM557.8 372.4l.2-.1zM558 372l.2 .1zM558 372.1h.2zM557.8 372.6l.3-.1zM557.8 372.6h.2zM557.8 372.4l.3-.1zM557.8 373.2h.3zM557.7 372h.4zM558.1 373.1h.2zM558 373.1h.3z"/>
<path d="M558.1 372.1h.2z"/>
</g>
<path d="M530.3 369.2h5" fill="none" stroke="#000" stroke-width=".42"/>
<path d="M529.5 372h4.8" fill="none" stroke="#000" stroke-width=".41"/>
<path d="M542.9 369.2h5.2" fill="none" stroke="#000" stroke-width=".43"/>
<!-- layer: 07_COSMETICS -->
<g fill="none" stroke="#000" stroke-width=".39">
<path d="M513.8 210.6l-.1 .1M532.5 204.3l-.7 .7M533.4 204.7l17.3 10v5.7M543.2 210.4l-3.8 3.8M550.8 219.6l-4.1 4.1M482 238l-4.7 4.7M508.1 228.7l-14 14M517.3 236.3l-6.4 6.4M539.4 231l-11.7 11.6M544.8 234a25 25 0 0 1-18.9 8.7h-60v-3.4M260.8 246.9l-.7 .7M261.7 247.3l17.3 10a25 25 0 0 1-10.9 23.8"/>
<path d="M271.5 253l-3.8 3.8M236.4 271.3l-14 14M250.6 273.9l-11.4 11.4M251.7 274.1l.6 .1M266.1 267.7l-1.5 1.9M266.1 267.6h.1M266.6 266.7l-.1 .2M279.1 262.2l-13.1 13.1M194.2 281.9v3.4l62.6-.1M210.3 280.6l-4.7 4.7M256.7 284.6l-.6 .6M262.1 337.4l-.8 .7"/>
<path d="M262.9 337.8l17.3 10 .1 5.7M268.6 346.2l.1 .1M268.7 346.5l.2 .6M272.7 343.5l-3.7 3.8M280.4 352.7l-.6 .6M211.5 371.1l-4.7 4.7M237.6 361.8l-14 14M246.8 369.4l-6.4 6.4M270.4 362.6l-13.1 13.1M276.2 364.7a25 25 0 0 1-20.8 11.1h-60v-3.4"/>
</g>
<!-- layer: 09_NOTES -->
<g fill="none" stroke="#000" stroke-width=".39">
<path d="M100.4 26.2l-.5-.5-.7 .5 .1 .5 1.1 1-.2 .8-.6 .2-.6-.7M176 22.7h1.2M177.2 21.2v3M178.8 24l.2 .2zM178.8 22.2l.2 .3zM180.8 31.7h.7l.5-.5v-.5l-.5-.5h-.7v3M219.8 34.7v3M222.8 35.2l-.5-.5-.7 .5 .1 .5 1.1 1-.2 .8-.6 .2-.6-.7M332.4 37.5l.2 .2zM506 102.9l.1 3.5-1.5-.2zM506 102.9l-6.5 35.5h-4M484.4 137.1l.3-.2a2.03 2.03 0 0 1 0 3 2.12 2.12 0 0 1-.3-2.8z"/>
<path d="M484.1 142.9h.7M485.3 141.4h-1.2v3h1.2M167.3 179.1l.5-.4 .6 .2 .3 .6-.3 .6-.6 .1-.5-.4zM167.3 179.9l-13.5 10.8h-4M148.3 189.4l.3-.2a2.03 2.03 0 0 1 0 3 2.12 2.12 0 0 1-.3-2.8zM508.9 228.8l.1 3.6-1.5-.3zM508.9 228.8l-5.4 29.3h-4M497.7 258.1h.8M498.9 256.6h-1.2v3h1.2M244.1 272.7l2.4 2.6-1.3 .8zM244.1 272.7l22.6 38.6h4M479 261.1a2.67 2.67 0 0 1 0 3"/>
<path d="M364.9 315.8h.7M366.1 314.3h-1.2v3h1.2M370 310.1l.3-.3a2.03 2.03 0 0 1 0 3 2.12 2.12 0 0 1-.3-2.7zM240 362.2l.6 3.6-1.5-.1zM240 362.2l-1.6 27.2h52.7M373.7 396.9a2.67 2.67 0 0 1 0 3M390.1 393.9h.7M390.4 388.2l.3-.3a2.03 2.03 0 0 1 0 3 2.12 2.12 0 0 1-.3-2.7zM391.3 392.4h-1.2v3h1.2M491.7 397l.8-.2-.2-.7h-.6v1.5M492.1 397l.4 .6M506.5 382.9v1.5l-.7-1.5v1.5"/>
</g>
<path d="M506 102.9l.1 3.5-1.5-.2zM167.3 179.1l.5-.4 .6 .2 .3 .6-.3 .6-.6 .1-.5-.4zM508.9 228.8l.1 3.6-1.5-.3zM244.1 272.7l2.4 2.6-1.3 .8zM240 362.2l.6 3.6-1.5-.1z" fill="#000"/>
<g font-size="5.2">
<text x="488.1" y="403.5">90-7518-190-000</text>
<text x="559.3" y="403.5">E.9</text>
</g>
<g font-size="3.9">
<text x="42.7" y="14.1">1</text>
<text x="79.6" y="14.1">2</text>
<text x="116.5" y="13.9">3</text>
<text x="153.4" y="13.9">4</text>
<text x="190.3" y="14">5</text>
<text x="227.2" y="13.9">6</text>
<text x="264.1" y="14.1">7</text>
<text x="301" y="14">8</text>
<text x="337.9" y="14.1">9</text>
<text x="373.7" y="14">10</text>
<text x="410.3" y="14">11</text>
<text x="447.4" y="14">12</text>
<text x="484.3" y="14">13</text>
<text x="521.4" y="13.9">14</text>
<text x="558.1" y="14">15</text>
<text x="33.8" y="24.2">PLEASE REFERENCE ALL MODELS USING THE COORDINATE SYSTEM WITH:</text>
<text x="33.8" y="28.7">X-AXIS ALIGNED WITH HUB AXIS</text>
<text x="21.8" y="35.8">A</text>
<text x="33.8" y="33.2">X/Z-PLANE ALIGNED WITH END FACE OF DRIVE-SIDE HUB AXLE END CAP</text>
<text x="580.8" y="36">A</text>
<text x="33.8" y="37.7">Y-AXIS ALIGNED WITH A PLANE DEFINED BY THE HUB AXIS AND THE BOTTOM BRACKET AXIS</text>
<text x="225.8" y="37.7">IN THE SAG (FULL-SUSPENSION FRAMES) POSITION.</text>
<text x="21.8" y="74.8">B</text>
<text x="580.8" y="75">B</text>
<text x="21.9" y="114">C</text>
<text x="580.8" y="114">C</text>
<text x="347.3" y="130">SECTION</text>
<text x="368.7" y="130">Y-Y</text>
<text x="387.5" y="139.9">REAR CABLE ENTRANCE DUMMY 90-7518-190-080</text>
<text x="387.5" y="144.4">ALLIGN TO CONTACT 1 FOR OPERATIONAL STATE</text>
<text x="22" y="152.9">D</text>
<text x="581" y="153">D</text>
<text x="21.8" y="191.8">E</text>
<text x="580.8" y="192">E</text>
<text x="41.8" y="192.2">UDH/NGD FRAME CLEARANCE MODEL 90-7518-190-070</text>
<text x="21.8" y="231">F</text>
<text x="580.8" y="231">F</text>
<text x="351.7" y="256.3">SECTION</text>
<text x="373.2" y="256.3">Y-Y</text>
<text x="396.3" y="259.6">ALLIGN TO CONTACT 2 FOR WHEEL REMOVAL STATE</text>
<text x="21.8" y="269.9">G</text>
<text x="396.3" y="264.1">(50 DEGREES FROM OPERATIONAL STATE)</text>
<text x="580.8" y="270">G</text>
<text x="80.1" y="301.5">SECTION</text>
<text x="101.5" y="301.5">Y-Y</text>
<text x="21.8" y="309">H</text>
<text x="580.8" y="309">H</text>
<text x="270.7" y="312.8">FRONT CABLE ENTRANCE DUMMY 90-7518-190-090</text>
<text x="270.7" y="317.3">ALIGN TO CONTACT 1 FOR OPERATIONAL STATE</text>
<text x="580.6" y="348">J</text>
<text x="21.6" y="348">J</text>
<text x="21.9" y="387.1">K</text>
<text x="580.8" y="386.8">K</text>
<text x="81.3" y="394.3">SECTION</text>
<text x="102.7" y="394.3">Y-Y</text>
<text x="291.1" y="390.9">FRONT CABLE ENTRANCE DUMMY 90-7518-190-090</text>
<text x="291.1" y="395.4">ALIGN TO CONTACT 2 FOR WHEEL REMOVAL STATE</text>
<text x="508.9" y="391.4">UDH FRAME DUMMY</text>
<text x="291.1" y="399.9">(50 DEGREES FROM OPERATIONAL STATE)</text>
<text x="42.6" y="409.1">1</text>
<text x="79.6" y="409">2</text>
<text x="116.5" y="409">3</text>
<text x="153.4" y="408.8">4</text>
<text x="190.4" y="409">5</text>
<text x="227.2" y="408.8">6</text>
<text x="264.2" y="409">7</text>
<text x="301" y="409">8</text>
<text x="337.9" y="409">9</text>
<text x="373.4" y="409">10</text>
<text x="410.3" y="408.9">11</text>
<text x="447.4" y="408.9">12</text>
<text x="484.4" y="409">13</text>
<text x="521.4" y="408.8">14</text>
<text x="558.1" y="409">15</text>
</g>
<g font-size="3.5">
<text x="474.7" y="373">LIFECYCLE STATUS</text>
<text x="483.1" y="379.7">Released</text>
</g>
<g font-size="2.6">
<text x="482.8" y="366">FORMAT:</text>
<text x="496.9" y="366">A2</text>
<text x="516.6" y="366">SCALE:</text>
<text x="528.6" y="366">0.500</text>
<text x="551.4" y="366">SHEET:</text>
<text x="563.6" y="366">5 / 6</text>
</g>
<g font-size="2.3">
<text x="511.2" y="375.9">CONFIDENTIAL - THIS DRAWING CONTAINS INFORMATION</text>
<text x="514.7" y="378.5">THAT IS PROPRIETARY TO SRAM CORPORATION AND</text>
<text x="516.7" y="381.1">MAY NOT BE DISCLOSED WITHOUT PERMISSION.</text>
</g>
<g font-size="2">
<text x="475.2" y="384.4">DRAWING NAME / DESCRIPTION</text>
<text x="475.2" y="397.6">DRAWING NUMBER</text>
<text x="550.2" y="397.6">VERSION</text>
</g>
</svg>
